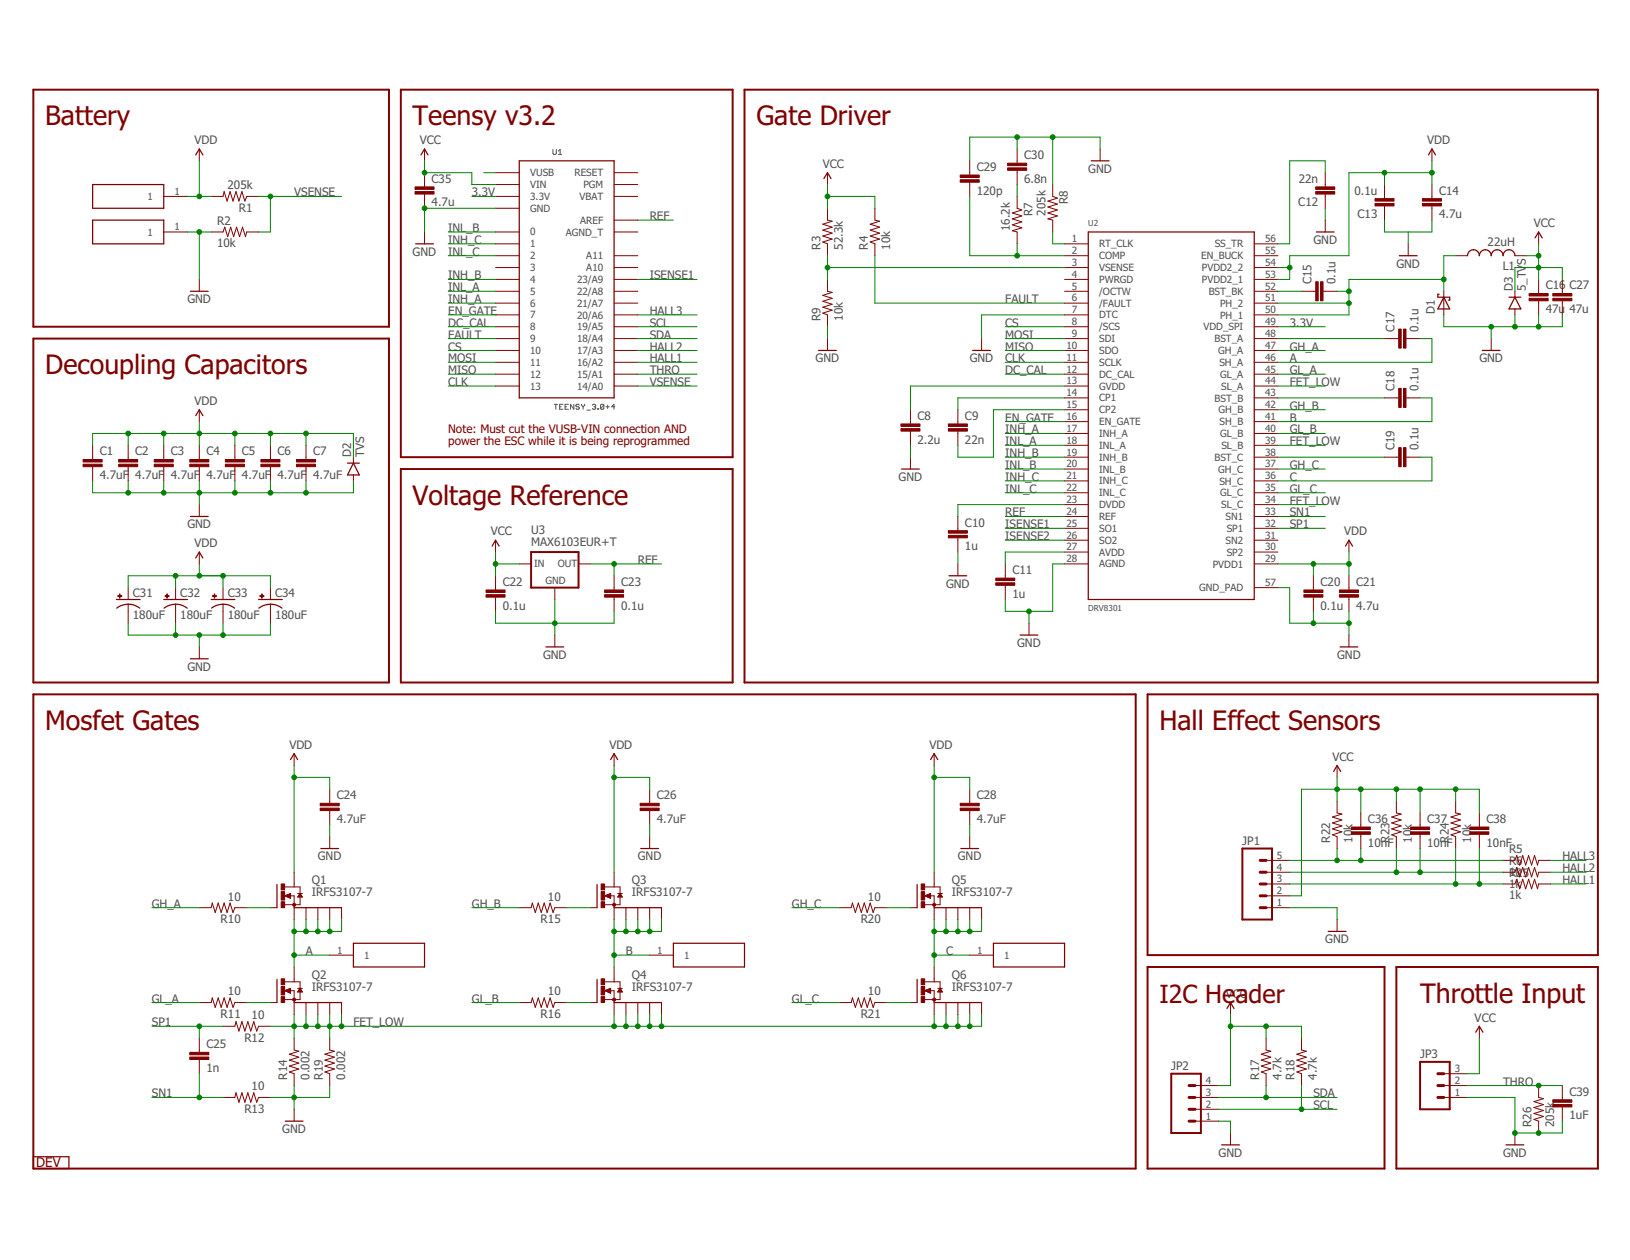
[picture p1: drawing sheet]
<svg xmlns="http://www.w3.org/2000/svg" width="279mm" height="216mm" viewBox="0 0 279 216" stroke-linecap="round" stroke-linejoin="round" font-family="sans-serif">
<g fill="none" stroke="#505050" stroke-width=".17">
<path d="M94.8 25.6v.7l.1 .2h.3l.2-.2v-.7M95.7 26.5h.6M95.7 25.9l.3-.3v.9M95 69.3h.6M95.3 69.3v.8M95.9 69.7h.3M96.5 69.3h-.6v.8h.6M96.9 69.7h.2M97.4 69.3h-.5v.8h.5M98.4 69.3v.8l-.6-.8v.8M99.3 69.4l-.1-.1h-.3l-.2 .1 .2 .3h.3l.1 .1-.1 .3-.5-.1M99.7 69.3l.2 .4"/>
<path d="M99.9 69.7v.4M100.2 69.3l-.3 .4M100.6 70.3h.6M101.5 69.4l.2-.1h.3l.1 .1-.1 .3M101.8 69.7h.2M102 69.7l.1 .1-.1 .3-.5-.1M102.5 70h.1v.1h-.1zM103.5 69.4l-.1-.1h-.3l-.2 .1v.6M103.5 69.4v.6l-.1 .1-.5-.1M103.5 69.4l-.6 .6M103.9 69.7h.5M104.2 69.4v.6"/>
<path d="M105.4 69.7h-.6l.4-.4v.8"/>
</g>
<g fill="none" stroke="#800000" stroke-width=".34">
<path d="M5.7 15.4h61v40.6h-61zM68.7 15.4h56.9v62.9h-56.9zM127.6 15.4h146.3v101.5h-146.3zM5.7 58h61v58.9h-61zM68.7 80.4h56.9v36.5h-56.9zM91 94.6h8.2v6.1h-8.2zM5.7 119h189v81.2h-189zM196.7 119h77.2v44.7h-77.2zM213 145.4h5v12.2h-5zM196.7 165.7h40.6v34.5h-40.6zM239.4 165.7h34.5v34.5h-34.5zM200.8 184h5v10.1h-5z"/>
<path d="M243.4 181.9h5.1v8.2h-5.1z"/>
</g>
<g fill="none" stroke="#800000" stroke-width=".21">
<path d="M15.9 31.6h12.2v4.1h-12.2zM15.9 37.7h12.2v4.1h-12.2zM33.5 26.5l.7-1 .6 1M72.2 26.5l.6-1 .6 1M89 27.6h16.3v40.6h-16.3zM141.2 30.6l.6-1 .7 1M186.5 39.8h28.5v62.9h-28.5zM187 27.6h3.1M225.6 39.8h3.1M244.9 26.5l.5-1 .7 1M32.6 49.9h3.1M71.2 41.8h3.1"/>
<path d="M239.9 43.8h3M246.7 50.4h-.2v.5h2v.5h-.2M247.5 50.9l1 2h-2zM251.5 43.8a1.02 1.02 0 0 1 1.1-1 1.02 1.02 0 0 1 1 1 1.02 1.02 0 0 1 1-1 1.02 1.02 0 0 1 1 1 1.02 1.02 0 0 1 1-1 1.02 1.02 0 0 1 1 1 1.02 1.02 0 0 1 1.1-1 1.02 1.02 0 0 1 1 1M258.7 50.9h2M259.7 50.9l1 2h-2zM263.1 40.8l.6-1 .7 1M33.5 71.2l.7-1 .6 1M59.6 79.4h2M60.6 79.4l1 2h-2zM140.3 60h3.1M166.7 60h3.1"/>
<path d="M254.1 60h3M32.6 88.5h3.1M33.5 95.6l.7-1 .6 1M84.3 93.6l.6-1 .7 1M154.5 80.4h3.1M162.7 98.7h3M230.6 93.6l.6-1 .6 1M19.9 102.7h4.1M20 104.2a3.2 3.2 0 0 1 4 0M28.1 102.7h4M28.1 104.2a3.2 3.2 0 0 1 4 0M32.6 112.9h3.1"/>
<path d="M36.2 102.7h4.1M36.3 104.2a3.2 3.2 0 0 1 3.9 0M44.3 102.7h4.1M44.4 104.2a3.3 3.3 0 0 1 3.9 0M93.6 110.8h3M174.9 108.8h3M229.7 110.8h3M49.8 130.2l.6-1.1 .6 1.1M104.7 130.2l.6-1.1 .6 1.1M159.5 130.2l.6-1.1 .6 1.1M228.6 132.2l.6-1 .6 1M47.5 151.6v3.9"/>
<path d="M50.4 155.5h8.1M55 145.4h3M102.3 151.6v3.9M105.3 155.5h8.1M109.8 145.4h3.1M157.2 151.6v3.9M160.1 155.5h8.2M164.7 145.4h3M227.7 159.6h3M47.5 167.8v4M50.4 171.8h8.1M60.6 161.6h12.2v4.1h-12.2z"/>
<path d="M102.3 167.8v4M105.3 171.8h8.1M115.4 161.6h12.2v4.1h-12.2zM157.2 167.8v4M160.1 171.8h8.2M170.3 161.6h12.2v4.1h-12.2zM210.3 172.8l.6-1 .6 1M253 176.9l.6-1 .6 1M5.7 198.2h6.1v2h-6.1zM48.9 192.1h3M209.4 196.2h3M258.1 196.2h3.1"/>
</g>
<g fill="none" stroke="#800000" stroke-width=".17">
<path d="M28.1 33.7h4M28.1 39.8h4M34.2 25.5v2.1M36.2 33.7h2l.2-.9 .5 1.7 .5-1.7 .5 1.7 .5-1.7 .6 1.7 .5-1.7 .5 1.7 .3-.8h2M36.2 39.8h2l.3-.9 .5 1.7 .5-1.7 .5 1.7 .6-1.7 .5 1.7 .5-1.7 .5 1.7 .2-.8h2M72.8 25.5v2.1M72.8 29.6v2.4M72.8 33.2v2.5M72.8 39.8v2M84.9 33.7h4.1M84.9 39.8h4.1M84.9 35.7h4.1"/>
<path d="M84.9 31.6h4.1M84.9 29.6h4.1M105.3 33.7h4M105.3 39.8h4M105.3 31.6h4M105.3 29.6h4M105.3 37.7h4M141.8 35.7v2l.8 .2-1.6 .5 1.6 .5-1.6 .5 1.6 .5-1.6 .5 1.6 .6-1.6 .5 .8 .3v2M141.8 29.6v2M150 35.7v2l.8 .2-1.6 .5 1.6 .5-1.6 .5 1.6 .5-1.6 .5 1.6 .6-1.6 .5 .8 .3v2M166.2 27.6v2.4M166.2 31.2v2.5"/>
<path d="M174.3 33.7v2l.9 .3-1.7 .5 1.7 .5-1.7 .5 1.7 .5-1.7 .5 1.7 .5-1.7 .5 .8 .3v2M174.3 25.5v2.5M174.3 29.2v2.4M180.4 31.6v2.1l.9 .3-1.7 .5 1.7 .5-1.7 .5 1.7 .5-1.7 .5 1.7 .5-1.7 .5 .8 .2v2.1M188.6 25.5v2.1M227.2 29.6v2.4M227.2 33.2v2.5M227.2 37.7v2.1M237.3 31.6v2.5M237.3 35.3v2.4M245.4 25.5v2.1M245.4 31.6v2.5"/>
<path d="M245.4 35.3v2.4M263.7 39.8v2M34.2 47.9v2M84.9 49.9h4.1M84.9 51.9h4.1M84.9 54h4.1M84.9 58h4.1M84.9 56h4.1M84.9 47.9h4.1M84.9 45.8h4.1M84.9 43.8h4.1M84.9 41.8h4.1"/>
<path d="M105.3 49.9h4M105.3 51.9h4M105.3 54h4M105.3 58h4M105.3 56h4M105.3 47.9h4M105.3 45.8h4M105.3 43.8h4M141.8 47.9v2l.8 .2-1.6 .5 1.6 .5-1.6 .5 1.6 .5-1.6 .5 1.6 .5-1.6 .6 .8 .3v2M141.8 58v2M168.3 58v2M182.5 49.9h4"/>
<path d="M182.5 51.9h4M182.5 54h4M182.5 58h4M182.5 56h4M182.5 47.9h4M182.5 45.8h4M182.5 43.8h4M182.5 41.8h4M215 49.9h4.1M215 51.9h4.1M215 54h4.1M215 58h4.1"/>
<path d="M215 56h4.1M215 47.9h4.1M215 45.8h4.1M215 43.8h4.1M215 41.8h4.1M223.1 49.9h2.5M226.8 49.9h2.4M237.3 58h2.5M241 58h2.4M241.4 41.8v2M247.5 49.9v4.1M249.5 43.8h2"/>
<path d="M255.6 58v2M259.7 43.8h2M259.7 49.9v1M259.7 52.9v1.1M263.7 47.9v2.4M263.7 51.5v2.5M267.8 47.9v2.4M267.8 51.5v2.5M15.9 76.3v2.4M15.9 80v2.4M22 76.3v2.4M22 80v2.4"/>
<path d="M28.1 76.3v2.4M28.1 80v2.4M34.2 70.2v2M34.2 76.3v2.4M34.2 80v2.4M40.3 76.3v2.4M40.3 80v2.4M46.4 76.3v2.4M46.4 80v2.4M52.5 76.3v2.4M52.5 80v2.4M60.6 78.3v1.1"/>
<path d="M84.9 62.1h4.1M84.9 60h4.1M84.9 64.1h4.1M84.9 66.1h4.1M105.3 62.1h4M105.3 60h4M105.3 64.1h4M105.3 66.1h4M156.1 70.2v2.4M156.1 73.9v2.4M156.1 78.3v2.1M164.2 70.2v2.4"/>
<path d="M164.2 73.9v2.4M182.5 72.2h4M182.5 62.1h4M182.5 60h4M182.5 74.3h4M182.5 76.3h4M182.5 78.3h4M182.5 64.1h4M182.5 70.2h4M182.5 68.2h4M182.5 66.1h4M215 72.2h4.1"/>
<path d="M215 62.1h4.1M215 60h4.1M215 74.3h4.1M215 76.3h4.1M215 78.3h4.1M215 64.1h4.1M215 70.2h4.1M215 68.2h4.1M215 66.1h4.1M237.3 78.3h2.5M237.3 68.2h2.5M241 78.3h2.4"/>
<path d="M241 68.2h2.4M34.2 86.5v2M34.2 94.6v2M60.6 81.4v1M84.9 92.6v2M84.9 98.7v2.4M89 96.6h2M99.2 96.6h2M105.3 98.7v2.4M164.2 88.5v2.4M164.2 92.2v2.4M164.2 96.6v2.1"/>
<path d="M172.3 96.6v2.5M182.5 80.4h4M182.5 82.4h4M182.5 84.4h4M182.5 90.5h4M182.5 92.6h4M182.5 96.6h4M182.5 86.5h4M182.5 94.6h4M182.5 88.5h4M215 80.4h4.1M215 82.4h4.1"/>
<path d="M215 84.4h4.1M215 90.5h4.1M215 92.6h4.1M215 96.6h4.1M215 86.5h4.1M215 94.6h4.1M215 88.5h4.1M225.1 98.7v2.4M231.2 92.6v2M231.2 98.7v2.4M22 100.7v2M22 103.5v3.3"/>
<path d="M30.1 100.7v2M30.1 103.5v3.3M34.2 110.8v2.1M38.2 100.7v2M38.2 103.5v3.3M46.4 100.7v2M46.4 103.5v3.3M84.9 102.3v2.5M95.1 100.7v2M95.1 108.8v2M105.3 102.3v2.5M172.3 100.3v2.4"/>
<path d="M176.4 106.8v2M215 100.7h4.1M225.1 102.3v2.5M231.2 102.3v2.5M231.2 108.8v2M50.4 129.1v2.1M56.5 135.2v2.5M56.5 138.9v2.4M105.3 129.1v2.1M111.4 135.2v2.5M111.4 138.9v2.4M160.1 129.1v2.1"/>
<path d="M166.2 135.2v2.5M166.2 138.9v2.4M229.2 131.2v2M229.2 137.3v2l.8 .2-1.6 .5 1.6 .5-1.6 .5 1.6 .5-1.6 .5 1.6 .5-1.6 .5 .8 .4v2M233.3 139.3v2.4M239.4 137.3v2l.8 .2-1.7 .5 1.7 .5-1.7 .5 1.7 .5-1.7 .5 1.7 .5-1.7 .5 .9 .4v2M243.4 139.3v2.4M249.5 137.3v2l.8 .2-1.6 .5 1.6 .5-1.6 .5 1.6 .5-1.6 .5 1.6 .5-1.6 .5 .8 .4v2M253.6 139.3v2.4M34.2 155.5h2l.2-.8 .5 1.7 .5-1.7 .5 1.7 .5-1.7 .5 1.7 .5-1.7 .5 1.7 .4-.9h2M46.4 155.5h1.1M48.8 153.5l1-.4v.8z"/>
<path d="M48.8 152h2.6v1.1M48.9 153.5h.9M49.1 153.6h.7M49.2 153.4h.6M49.3 153.7h.5M49.4 153.3h.4M49.5 153.8h.3M49.6 153.2h.2M49.7 153.5h.7v4.1M49.8 153.9h.1M50.4 149.5v2.5M51 153.1h.8"/>
<path d="M51.1 153.6h.7M51.1 153.5h.6M51.2 153.5h.5M51.3 153.4h.3M51.3 153.3h.2M51.4 153.2h.1M51.4 153.6v1.4h-2.6M51.4 153.1l.4 .6h-.8zM52.5 155.5v2.1M54.5 155.5v2.1M56.5 143.4v2M56.5 155.5v2.1"/>
<path d="M58.5 155.5v2.1M89 155.5h2l.2-.8 .6 1.7 .5-1.7 .5 1.7 .5-1.7 .5 1.7 .5-1.7 .5 1.7 .3-.9h2M101.2 155.5h1.1M103.7 152h2.6v1.1M103.7 153.5l1-.4v.8zM103.7 153.5h1M103.8 153.5h.9M103.9 153.6h.8M104 153.4h.7M104.2 153.7h.5M104.2 153.3h.5M104.4 153.8h.3"/>
<path d="M104.5 153.2h.2M104.6 153.5h.7v4.1M104.6 153.9h.1M105.3 149.5v2.5M105.9 153.1h.8M105.9 153.6h.7M106 153.5h.6M106 153.5h.5M106.1 153.4h.3M106.2 153.3h.2M106.2 153.2h.1M106.3 153.6v1.4h-2.6"/>
<path d="M106.3 153.1l.4 .6h-.8zM107.3 155.5v2.1M109.3 155.5v2.1M111.4 143.4v2M111.4 155.5v2.1M113.4 155.5v2.1M143.9 155.5h2l.2-.8 .5 1.7 .5-1.7 .5 1.7 .5-1.7 .6 1.7 .5-1.7 .5 1.7 .3-.9h2M156.1 155.5h1.1M158.5 153.5l1-.4v.8zM158.5 152h2.6v1.1M158.6 153.5h.9M158.8 153.6h.7"/>
<path d="M158.9 153.4h.6M159 153.7h.5M159.1 153.3h.4M159.3 153.8h.2M159.3 153.2h.2M159.4 153.5h.7v4.1M159.5 153.9h.1M160.1 149.5v2.5M160.7 153.1h.8M160.8 153.6h.7M160.8 153.5h.6M160.9 153.5h.5"/>
<path d="M161 153.4h.3M161 153.3h.2M161.1 153.2h.1M161.1 153.6v1.4h-2.6M161.1 153.1l.4 .6h-.8zM162.2 155.5v2.1M164.2 155.5v2.1M166.2 143.4v2M166.2 155.5v2.1M168.3 155.5v2.1M217 155.5h4.1M217 153.5h4.1"/>
<path d="M217 151.5h4.1M217 149.5h4.1M217 147.4h4.1M229.2 157.6v2M233.3 142.9v2.5M243.4 142.9v2.5M253.6 142.9v2.5M257.6 151.5h2.1l.3-.8 .5 1.6 .5-1.6 .5 1.6 .5-1.6 .5 1.6 .5-1.6 .5 1.6 .2-.8h2.1M257.6 149.5h2.1l.3-.9 .5 1.7 .5-1.7 .5 1.7 .5-1.7 .5 1.7 .5-1.7 .5 1.7 .2-.8h2.1M257.6 147.4h2.1l.3-.8 .5 1.6 .5-1.6 .5 1.6 .5-1.6 .5 1.6 .5-1.6 .5 1.6 .2-.8h2.1M34.2 171.8h2l.2-.8 .5 1.6 .5-1.6 .5 1.6 .5-1.6 .5 1.6 .5-1.6 .5 1.6 .4-.8h2M34.2 177.9v2.4"/>
<path d="M38.2 175.9h2.1l.1-.9 .6 1.7 .5-1.7 .5 1.7 .5-1.7 .5 1.7 .5-1.7 .5 1.7 .3-.8h2.1M46.4 171.8h1.1M48.8 169.8l1-.4v.8zM48.8 169.8h1M48.8 168.2h2.6v1.2M49 169.7h.8M49 169.9h.8M49.2 169.6h.6M49.3 169.9h.5M49.4 169.5h.4M49.5 170h.3M49.7 169.4h.1"/>
<path d="M49.7 169.8h.7v4M49.7 170.1h.1M50.4 165.7v2.5M50.4 177.9v2l.8 .2-1.6 .5 1.6 .5-1.6 .6 1.6 .5-1.6 .5 1.6 .5-1.6 .5 .8 .3v2M51 169.4h.8M51.1 169.9h.7M51.2 169.8h.5M51.2 169.7h.4M51.3 169.6h.3M51.3 169.5h.2M51.4 169.4h.1M51.4 169.9v1.4h-2.6"/>
<path d="M51.4 169.4l.4 .6h-.8zM52.5 171.8v2M54.5 171.8v2M56.5 171.8v2M56.5 177.9v2l.8 .2-1.6 .5 1.6 .5-1.6 .6 1.6 .5-1.6 .5 1.6 .5-1.6 .5 .8 .3v2M56.5 163.7h4.1M58.5 171.8v2M89 171.8h2l.2-.8 .6 1.6 .5-1.6 .5 1.6 .5-1.6 .5 1.6 .5-1.6 .5 1.6 .3-.8h2M101.2 171.8h1.1M103.7 168.2h2.6v1.2M103.7 169.8h1M103.7 169.8l1-.4v.8z"/>
<path d="M103.9 169.7h.8M103.9 169.9h.8M104.1 169.6h.6M104.1 169.9h.6M104.3 169.5h.4M104.3 170h.4M104.5 169.4h.2M104.6 169.8h.7v4M104.6 170.1h.1M105.3 165.7v2.5M105.9 169.4h.8M106 169.9h.6"/>
<path d="M106 169.8h.6M106.1 169.7h.4M106.1 169.6h.3M106.2 169.5h.2M106.3 169.4h.1M106.3 169.9v1.4h-2.6M106.3 169.4l.4 .6h-.8zM107.3 171.8v2M109.3 171.8v2M111.4 163.7h4M111.4 171.8v2M113.4 171.8v2"/>
<path d="M143.9 171.8h2l.2-.8 .5 1.6 .5-1.6 .5 1.6 .5-1.6 .6 1.6 .5-1.6 .5 1.6 .3-.8h2M156.1 171.8h1.1M158.5 169.8l1-.4v.8zM158.5 168.2h2.6v1.2M158.5 169.8h1M158.7 169.7h.8M158.7 169.9h.8M158.9 169.6h.6M159 169.9h.5M159.2 169.5h.3M159.2 170h.3M159.4 169.4h.1"/>
<path d="M159.4 169.8h.7v4M159.4 170.1h.1M160.1 165.7v2.5M160.7 169.4h.8M160.8 169.9h.7M160.9 169.8h.5M160.9 169.7h.5M161 169.6h.3M161 169.5h.2M161.1 169.4h.1M161.1 169.9v1.4h-2.6M161.1 169.4l.4 .5h-.8z"/>
<path d="M162.2 171.8v2M164.2 171.8v2M166.2 163.7h4.1M166.2 171.8v2M168.3 171.8v2M210.9 171.8v2M217 177.9v2l.8 .2-1.6 .5 1.6 .5-1.6 .6 1.6 .5-1.6 .5 1.6 .5-1.6 .5 .8 .3v2M223.1 177.9v2l.8 .2-1.6 .5 1.6 .5-1.6 .6 1.6 .5-1.6 .5 1.6 .5-1.6 .5 .8 .3v2M253.6 175.9v2M34.2 181.5v2.5M38.2 188h2.1l.1-.8 .6 1.7 .5-1.7 .5 1.7 .5-1.7 .5 1.7 .5-1.7 .5 1.7 .3-.9h2.1M50.4 190.1v2"/>
<path d="M204.8 188h4.1M204.8 186h4.1M204.8 192.1h4.1M204.8 190.1h4.1M210.9 194.1v2.1M247.5 188h4M247.5 186h4M247.5 184h4M259.7 194.1v2.1M263.7 186v2l.9 .3-1.7 .5 1.7 .5-1.7 .5 1.7 .5-1.7 .5 1.7 .5-1.7 .5 .8 .3v2M267.8 186v2.4M267.8 189.7v2.4"/>
</g>
<g fill="#800000" stroke="#800000" stroke-width=".17">
<path d="M105.1 154.9h.4v.3h-.4z" fill-rule="evenodd"/>
<path d="M105.1 171.1h.4v.4h-.4z" fill-rule="evenodd"/>
<circle cx="50.4" cy="155" r=".27"/>
<circle cx="50.4" cy="171.3" r=".27"/>
<circle cx="160.1" cy="155" r=".27"/>
<circle cx="160.1" cy="171.3" r=".27"/>
</g>
<g fill="#800000" stroke="#800000" stroke-width=".17">
<path d="M48.2 154.5h.6v1h-.6z"/>
<path d="M48.2 151.5h.6v1h-.6z"/>
<path d="M48.2 152.8h.6v1.4h-.6z"/>
<path d="M48.2 170.8h.6v1h-.6z"/>
<path d="M48.2 167.7h.6v1h-.6z"/>
<path d="M48.2 169h.6v1.5h-.6z"/>
<path d="M223.5 101.9h3.3v.4h-3.3z"/>
<path d="M223.5 101.1h3.3v.4h-3.3z"/>
<path d="M240.6 76.7h.4v3.3h-.4z"/>
<path d="M239.8 76.7h.4v3.3h-.4z"/>
<path d="M240.6 66.5h.4v3.3h-.4z"/>
<path d="M239.8 66.5h.4v3.3h-.4z"/>
<path d="M240.6 56.4h.4v3.2h-.4z"/>
<path d="M239.8 56.4h.4v3.2h-.4z"/>
<path d="M235.7 34h3.3v.5h-3.3z"/>
<path d="M235.7 34.9h3.3v.4h-3.3z"/>
<path d="M225.5 32h3.3v.4h-3.3z"/>
<path d="M225.5 32.8h3.3v.5h-3.3z"/>
<path d="M226.4 48.3h.4v3.2h-.4z"/>
<path d="M225.5 48.3h.5v3.2h-.5z"/>
<path d="M170.7 99.9h3.2v.4h-3.2z"/>
<path d="M170.7 99.1h3.2v.4h-3.2z"/>
<path d="M162.6 73.4h3.2v.5h-3.2z"/>
<path d="M162.6 72.6h3.2v.5h-3.2z"/>
<path d="M154.4 73.4h3.3v.5h-3.3z"/>
<path d="M154.4 72.6h3.3v.5h-3.3z"/>
<path d="M164.6 30.8h3.3v.4h-3.3z"/>
<path d="M164.6 30h3.3v.4h-3.3z"/>
<path d="M172.7 28.8h3.3v.4h-3.3z"/>
<path d="M172.7 28h3.3v.4h-3.3z"/>
<path d="M162.6 91.7h3.2v.5h-3.2z"/>
<path d="M162.6 90.9h3.2v.5h-3.2z"/>
<path d="M32.5 181.1h3.3v.4h-3.3z"/>
<path d="M32.5 180.3h3.3v.4h-3.3z"/>
<path d="M103 154.5h.6v1h-.6z"/>
<path d="M103 151.5h.6v1h-.6z"/>
<path d="M103 152.8h.6v1.4h-.6z"/>
<path d="M103 170.8h.6v1h-.6z"/>
<path d="M103 167.7h.6v1h-.6z"/>
<path d="M103 169h.6v1.5h-.6z"/>
<path d="M157.9 154.5h.6v1h-.6z"/>
<path d="M157.9 151.5h.6v1h-.6z"/>
<path d="M157.9 152.8h.6v1.4h-.6z"/>
<path d="M157.9 170.8h.6v1h-.6z"/>
<path d="M157.9 167.7h.6v1h-.6z"/>
<path d="M157.9 169h.6v1.5h-.6z"/>
<path d="M103.6 101.9h3.3v.4h-3.3z"/>
<path d="M103.6 101.1h3.3v.4h-3.3z"/>
<path d="M83.3 101.9h3.3v.4h-3.3z"/>
<path d="M83.3 101.1h3.3v.4h-3.3z"/>
<path d="M262.1 51.1h3.3v.4h-3.3z"/>
<path d="M262.1 50.3h3.3v.4h-3.3z"/>
<path d="M14.2 79.5h3.3v.5h-3.3z"/>
<path d="M14.2 78.7h3.3v.5h-3.3z"/>
<path d="M20.3 79.5h3.3v.5h-3.3z"/>
<path d="M20.3 78.7h3.3v.5h-3.3z"/>
<path d="M26.4 79.5h3.3v.5h-3.3z"/>
<path d="M26.4 78.7h3.3v.5h-3.3z"/>
<path d="M32.5 79.5h3.3v.5h-3.3z"/>
<path d="M32.5 78.7h3.3v.5h-3.3z"/>
<path d="M38.6 79.5h3.3v.5h-3.3z"/>
<path d="M38.6 78.7h3.3v.5h-3.3z"/>
<path d="M44.7 79.5h3.3v.5h-3.3z"/>
<path d="M44.7 78.7h3.3v.5h-3.3z"/>
<path d="M50.8 79.5h3.3v.5h-3.3z"/>
<path d="M50.8 78.7h3.3v.5h-3.3z"/>
<path d="M28.3 102.1l.7 .1z"/>
<path d="M28.6 101.8l.1 .7z"/>
<path d="M36.4 102.1l.7 .1z"/>
<path d="M36.7 101.8l.1 .7z"/>
<path d="M44.5 102.1l.8 .1z"/>
<path d="M44.9 101.8v.7z"/>
<path d="M20.2 102.1l.7 .1z"/>
<path d="M20.5 101.8l.1 .7z"/>
<path d="M71.1 32.8h3.3v.5h-3.3z"/>
<path d="M71.1 32h3.3v.4h-3.3z"/>
<path d="M54.9 138.5h3.2v.4h-3.2z"/>
<path d="M54.9 137.6h3.2v.5h-3.2z"/>
<path d="M109.7 138.5h3.3v.4h-3.3z"/>
<path d="M109.7 137.6h3.3v.5h-3.3z"/>
<path d="M164.6 138.5h3.3v.4h-3.3z"/>
<path d="M164.6 137.6h3.3v.5h-3.3z"/>
<path d="M243.8 34.9h3.3v.4h-3.3z"/>
<path d="M243.8 34h3.3v.5h-3.3z"/>
<path d="M229.6 101.9h3.3v.4h-3.3z"/>
<path d="M229.6 101.1h3.3v.4h-3.3z"/>
<path d="M231.6 142.5h3.3v.5h-3.3z"/>
<path d="M231.6 141.7h3.3v.4h-3.3z"/>
<path d="M241.8 142.5h3.2v.5h-3.2z"/>
<path d="M241.8 141.7h3.2v.4h-3.2z"/>
<path d="M251.9 142.5h3.3v.5h-3.3z"/>
<path d="M251.9 141.7h3.3v.4h-3.3z"/>
<path d="M266.2 189.3h3.2v.4h-3.2z"/>
<path d="M266.2 188.4h3.2v.5h-3.2z"/>
<path d="M266.2 51.1h3.2v.4h-3.2z"/>
<path d="M266.2 50.3h3.2v.4h-3.2z"/>
</g>
<path d="M216 151.5h1M216 153.5h1M216 155.5h1M216 147.4h1M216 149.5h1M203.8 186h1M203.8 188h1M203.8 190.1h1M203.8 192.1h1M246.5 184h1M246.5 186h1M246.5 188h1" fill="none" stroke="#800000" stroke-width=".51"/>
<g fill="none" stroke="#008000" stroke-width=".17">
<path d="M32.1 39.8h4.1M32.1 33.7h4.1M34.2 27.6v6.1M34.2 39.8v8.1M44.3 33.7h14.2M46.4 33.7v6.1h-2.1M72.8 27.6v2h8.1v2h4M76.8 39.8h8.1M80.9 33.7h4M82.9 29.6h2M84.9 35.7h-12.1v4.1M109.3 37.7h6.1"/>
<path d="M141.8 31.6v4.1M141.8 33.7h8.2v2M166.2 33.7v10.1h16.3M174.3 23.5v2M174.3 31.6v2.1M180.4 23.5v8.1M180.4 39.8v2h2.1M188.6 25.5v-2h-22.4v4.1M227.2 29.6v-2h-6.1v14.2h-2M227.2 35.7v2M237.3 37.7v2.1h8.1v-2.1M237.3 29.6v2"/>
<path d="M241.4 39.8v2M245.4 27.6v4M245.4 29.6h-14.2v14.2h-10.1v4.1h-2M76.8 58h8.1M76.8 56h8.1M76.8 54h8.1M76.8 51.9h8.1M76.8 47.9h8.1M76.8 41.8h8.1M76.8 43.8h8.1M76.8 49.9h8.1M109.3 58h10.2"/>
<path d="M109.3 56h10.2M109.3 54h10.2M109.3 47.9h10.2M141.8 43.8v4.1M141.8 56v2M141.8 45.8h40.7M150 43.8v8.1h32.5M172.3 58h10.2M172.3 56h10.2M174.3 41.8v2M182.5 54h-14.2v4M219.1 58h18.2"/>
<path d="M219.1 56h8.1M219.1 51.9h12.1M219.1 45.8h2M219.1 49.9h4M229.2 49.9h2M243.4 58h2v4.1h-26.3M247.5 47.9h-16.3v6.1h-12.1M247.5 54v2h20.3v-2M249.5 43.8h-2v6.1M255.6 56v2M259.7 54v2M261.7 43.8h2"/>
<path d="M263.7 41.8v6.1M263.7 54v2M267.8 47.9v-2.1h-8.1v4.1M15.9 76.3v-2h44.7v4M22 74.3v2M28.1 74.3v2M34.2 72.2v4.1M40.3 74.3v2M46.4 74.3v2M52.5 74.3v2M76.8 60h8.1M76.8 64.1h8.1"/>
<path d="M76.8 62.1h8.1M76.8 66.1h8.1M109.3 60h10.2M109.3 64.1h10.2M109.3 62.1h10.2M109.3 66.1h10.2M156.1 76.3v2M172.3 60h10.2M172.3 64.1h10.2M172.3 74.3h10.2M172.3 62.1h10.2M172.3 72.2h10.2"/>
<path d="M172.3 78.3h10.2M172.3 76.3h10.2M182.5 70.2h-12.2v8.1h-6.1v-2M182.5 68.2h-18.3v2M182.5 66.1h-26.4v4.1M219.1 60h8.1M219.1 64.1h8.1M219.1 70.2h8.1M219.1 74.3h8.1M219.1 68.2h18.2M219.1 78.3h18.2M219.1 66.1h8.1"/>
<path d="M219.1 76.3h8.1M243.4 68.2h2v4h-26.3M243.4 78.3h2v4.1h-26.3M15.9 82.4v2h44.7v-2M22 82.4v2M28.1 82.4v2M30.1 98.7v2M34.2 82.4v4.1M34.2 96.6v2.1M38.2 98.7v2M40.3 82.4v2M46.4 82.4v2"/>
<path d="M52.5 82.4v2M84.9 96.6h4.1M84.9 94.6v4.1M101.2 96.6h12.2M105.3 96.6v2.1M164.2 94.6v2M172.3 80.4h10.2M172.3 84.4h10.2M172.3 82.4h10.2M172.3 90.5h10.2M172.3 88.5h10.2M172.3 92.6h10.2"/>
<path d="M182.5 86.5h-18.3v2M182.5 96.6h-2.1v8.2h-8.1v-2.1M182.5 94.6h-10.2v2M219.1 80.4h8.1M219.1 84.4h8.1M219.1 86.5h8.1M219.1 96.6h12.1M219.1 90.5h8.1M219.1 88.5h8.1M225.1 96.6v2.1M231.2 94.6v4.1M22 100.7v-2h24.4v2"/>
<path d="M22 106.8v2h24.4v-2M30.1 106.8v2M34.2 108.8v2M38.2 106.8v2M84.9 104.8v2h20.4v-2M95.1 102.7v6.1M176.4 104.8v2M219.1 100.7h2v6.1h10.1M225.1 104.8v2M231.2 104.8v4M50.4 131.2v18.3M50.4 133.2h6.1v2"/>
<path d="M105.3 131.2v18.3M105.3 133.2h6.1v2M160.1 131.2v18.3M160.1 133.2h6.1v2M229.2 133.2v4.1M233.3 135.2v4.1M239.4 135.2v2.1M243.4 135.2v4.1M249.5 135.2v2.1M253.6 139.3v-4.1h-30.5v18.3h-2M26 155.5h8.2M42.3 155.5h4.1"/>
<path d="M50.4 157.6v8.1M52.5 157.6v2M54.5 157.6v2M56.5 141.3v2.1M56.5 157.6v2M58.5 157.6v2h-8.1M80.9 155.5h8.1M97.1 155.5h4.1M105.3 157.6v8.1M107.3 157.6v2M109.3 157.6v2M111.4 141.3v2.1"/>
<path d="M111.4 157.6v2M113.4 157.6v2h-8.1M135.7 155.5h8.2M152 155.5h4.1M160.1 157.6v8.1M162.2 157.6v2M164.2 157.6v2M166.2 141.3v2.1M166.2 157.6v2M168.3 157.6v2h-8.2M221.1 155.5h8.1v2.1M221.1 149.5h36.5"/>
<path d="M221.1 147.4h36.5M221.1 151.5h36.5M229.2 145.4v2M233.3 145.4v2M239.4 145.4v4.1M243.4 145.4v4.1M249.5 145.4v6.1M253.6 145.4v6.1M265.8 149.5h6.1M265.8 147.4h6.1M265.8 151.5h6.1M26 171.8h8.2"/>
<path d="M26 175.9h12.2M34.2 175.9v2M42.3 171.8h4.1M50.4 173.8v4.1M50.4 163.7h6.1M52.5 173.8v2.1M54.5 173.8v2.1M56.5 173.8v4.1M58.5 173.8v2.1M80.9 171.8h8.1M97.1 171.8h4.1M105.3 163.7h6.1"/>
<path d="M105.3 173.8v2.1M107.3 173.8v2.1M109.3 173.8v2.1M111.4 173.8v2.1M113.4 173.8v2.1M135.7 171.8h8.2M152 171.8h4.1M160.1 163.7h6.1M160.1 173.8v2.1M162.2 173.8v2.1M164.2 173.8v2.1M166.2 173.8v2.1"/>
<path d="M168.3 173.8v2.1h-121.9M210.9 175.9h12.2v2M210.9 173.8v12.2h-2M217 175.9v2M253.6 177.9v6.1h-2.1M26 188h12.2M34.2 184v4M50.4 186v4.1M56.5 186v2h-10.1M208.9 188h20.3M208.9 192.1h2v2M208.9 190.1h20.3"/>
<path d="M217 186v2M223.1 186v4.1M251.5 188h8.2v6.1h8.1v-2M251.5 186h16.3"/>
</g>
<g fill="#008000" stroke="#008000" stroke-width=".17">
<circle cx="50.4" cy="163.7" r=".4"/>
<circle cx="50.4" cy="159.6" r=".4"/>
<circle cx="52.5" cy="159.6" r=".4"/>
<circle cx="54.5" cy="159.6" r=".4"/>
<circle cx="56.5" cy="159.6" r=".4"/>
<circle cx="105.3" cy="163.7" r=".4"/>
<circle cx="105.3" cy="159.6" r=".4"/>
<circle cx="107.3" cy="159.6" r=".4"/>
<circle cx="109.3" cy="159.6" r=".4"/>
<circle cx="111.4" cy="159.6" r=".4"/>
<circle cx="160.1" cy="163.7" r=".4"/>
<circle cx="160.1" cy="159.6" r=".4"/>
<circle cx="162.2" cy="159.6" r=".4"/>
<circle cx="164.2" cy="159.6" r=".4"/>
<circle cx="166.2" cy="159.6" r=".4"/>
<circle cx="52.5" cy="175.9" r=".4"/>
<circle cx="54.5" cy="175.9" r=".4"/>
<circle cx="56.5" cy="175.9" r=".4"/>
<circle cx="58.5" cy="175.9" r=".4"/>
<circle cx="50.4" cy="175.9" r=".4"/>
<circle cx="107.3" cy="175.9" r=".4"/>
<circle cx="109.3" cy="175.9" r=".4"/>
<circle cx="111.4" cy="175.9" r=".4"/>
<circle cx="113.4" cy="175.9" r=".4"/>
<circle cx="105.3" cy="175.9" r=".4"/>
<circle cx="162.2" cy="175.9" r=".4"/>
<circle cx="164.2" cy="175.9" r=".4"/>
<circle cx="166.2" cy="175.9" r=".4"/>
<circle cx="160.1" cy="175.9" r=".4"/>
<circle cx="34.2" cy="39.8" r=".4"/>
<circle cx="225.1" cy="106.8" r=".4"/>
<circle cx="231.2" cy="106.8" r=".4"/>
<circle cx="255.6" cy="56" r=".4"/>
<circle cx="263.7" cy="56" r=".4"/>
<circle cx="259.7" cy="56" r=".4"/>
<circle cx="50.4" cy="188" r=".4"/>
<circle cx="174.3" cy="23.5" r=".4"/>
<circle cx="180.4" cy="23.5" r=".4"/>
<circle cx="72.8" cy="35.7" r=".4"/>
<circle cx="259.7" cy="194.1" r=".4"/>
<circle cx="263.7" cy="194.1" r=".4"/>
<circle cx="22" cy="84.4" r=".4"/>
<circle cx="28.1" cy="84.4" r=".4"/>
<circle cx="34.2" cy="84.4" r=".4"/>
<circle cx="40.3" cy="84.4" r=".4"/>
<circle cx="46.4" cy="84.4" r=".4"/>
<circle cx="52.5" cy="84.4" r=".4"/>
<circle cx="34.2" cy="108.8" r=".4"/>
<circle cx="30.1" cy="108.8" r=".4"/>
<circle cx="38.2" cy="108.8" r=".4"/>
<circle cx="176.4" cy="104.8" r=".4"/>
<circle cx="95.1" cy="106.8" r=".4"/>
<circle cx="225.1" cy="96.6" r=".4"/>
<circle cx="231.2" cy="96.6" r=".4"/>
<circle cx="50.4" cy="133.2" r=".4"/>
<circle cx="34.2" cy="33.7" r=".4"/>
<circle cx="221.1" cy="45.8" r=".4"/>
<circle cx="237.3" cy="29.6" r=".4"/>
<circle cx="245.4" cy="29.6" r=".4"/>
<circle cx="105.3" cy="133.2" r=".4"/>
<circle cx="160.1" cy="133.2" r=".4"/>
<circle cx="22" cy="74.3" r=".4"/>
<circle cx="28.1" cy="74.3" r=".4"/>
<circle cx="34.2" cy="74.3" r=".4"/>
<circle cx="40.3" cy="74.3" r=".4"/>
<circle cx="46.4" cy="74.3" r=".4"/>
<circle cx="52.5" cy="74.3" r=".4"/>
<circle cx="38.2" cy="98.7" r=".4"/>
<circle cx="34.2" cy="98.7" r=".4"/>
<circle cx="30.1" cy="98.7" r=".4"/>
<circle cx="34.2" cy="175.9" r=".4"/>
<circle cx="34.2" cy="188" r=".4"/>
<circle cx="231.2" cy="51.9" r=".4"/>
<circle cx="247.5" cy="47.9" r=".4"/>
<circle cx="231.2" cy="49.9" r=".4"/>
<circle cx="263.7" cy="43.8" r=".4"/>
<circle cx="263.7" cy="45.8" r=".4"/>
<circle cx="141.8" cy="33.7" r=".4"/>
<circle cx="239.4" cy="135.2" r=".4"/>
<circle cx="229.2" cy="135.2" r=".4"/>
<circle cx="233.3" cy="135.2" r=".4"/>
<circle cx="243.4" cy="135.2" r=".4"/>
<circle cx="249.5" cy="135.2" r=".4"/>
<circle cx="84.9" cy="96.6" r=".4"/>
<circle cx="72.8" cy="29.6" r=".4"/>
<circle cx="210.9" cy="175.9" r=".4"/>
<circle cx="217" cy="175.9" r=".4"/>
<circle cx="141.8" cy="45.8" r=".4"/>
<circle cx="174.3" cy="43.8" r=".4"/>
<circle cx="105.3" cy="96.6" r=".4"/>
<circle cx="46.4" cy="33.7" r=".4"/>
<circle cx="263.7" cy="186" r=".4"/>
<circle cx="229.2" cy="147.4" r=".4"/>
<circle cx="233.3" cy="147.4" r=".4"/>
<circle cx="239.4" cy="149.5" r=".4"/>
<circle cx="243.4" cy="149.5" r=".4"/>
<circle cx="249.5" cy="151.5" r=".4"/>
<circle cx="253.6" cy="151.5" r=".4"/>
<circle cx="217" cy="188" r=".4"/>
<circle cx="223.1" cy="190.1" r=".4"/>
</g>
<g font-size="4.6" fill="#800000">
<text x="7.7" y="21.5">Battery</text>
<text x="70.7" y="21.5">Teensy v3.2</text>
<text x="129.6" y="21.5">Gate Driver</text>
<text x="7.7" y="64.1">Decoupling Capacitors</text>
<text x="70.7" y="86.5">Voltage Reference</text>
<text x="7.7" y="125.1">Mosfet Gates</text>
<text x="198.7" y="125.1">Hall Effect Sensors</text>
<text x="243.4" y="171.8">Throttle Input</text>
</g>
<g font-size="4.3" fill="#800000">
<text x="198.7" y="171.8">I2C He</text>
<text x="211.8" y="171.8">ader</text>
</g>
<text font-size="2.3" fill="#800000" x="6.2" y="200">DEV</text>
<g font-size="2" fill="#505050">
<text x="33.3" y="24.7">VDD</text>
<text x="71.9" y="24.7">VCC</text>
<text x="141" y="28.8">VCC</text>
<text x="167.4" y="29.3">C29</text>
<text x="175.6" y="27.2">C30</text>
<text x="186.5" y="29.6">GND</text>
<text x="244.6" y="24.7">VDD</text>
<text x="39" y="32.4">205k</text>
<text x="50.4" y="33.6">VSENSE</text>
<text x="74" y="35.4">4.7u</text>
<text x="74" y="31.3">C35</text>
<text x="80.9" y="33.6">3.3V</text>
<text x="167.4" y="33.3">120p</text>
<text x="175.6" y="31.3">6.8n</text>
<text x="183.1" y="35" transform="rotate(-90 183.1 35)">R8</text>
<text x="222.5" y="35.4">C12</text>
<text x="222.6" y="31.3">22n</text>
<text x="232.2" y="33.3">0.1u</text>
<text x="246.7" y="33.3">C14</text>
<text x="37.2" y="38.5">R2</text>
<text x="41" y="36.3">R1</text>
<text x="76.8" y="41.8">INH_C</text>
<text x="76.8" y="39.7">INL_B</text>
<text x="111.4" y="37.7">REF</text>
<text x="173.1" y="39.6" transform="rotate(-90 173.1 39.6)">16.2k</text>
<text x="177" y="37" transform="rotate(-90 177 37)">R7</text>
<text x="179.2" y="36.9" transform="rotate(-90 179.2 36.9)">205k</text>
<text x="225.1" y="41.8">GND</text>
<text x="232.7" y="37.4">C13</text>
<text x="246.7" y="37.4">4.7u</text>
<text x="262.9" y="38.9">VCC</text>
<text x="37.2" y="42.4">10k</text>
<text x="70.7" y="43.8">GND</text>
<text x="76.8" y="47.9">INH_B</text>
<text x="76.8" y="43.8">INL_C</text>
<text x="111.4" y="47.9">ISENSE1</text>
<text x="140.6" y="42.8" transform="rotate(-90 140.6 42.8)">R3</text>
<text x="144.5" y="42.8" transform="rotate(-90 144.5 42.8)">52.3k</text>
<text x="148.8" y="42.8" transform="rotate(-90 148.8 42.8)">R4</text>
<text x="152.6" y="42.8" transform="rotate(-90 152.6 42.8)">10k</text>
<text x="239.4" y="45.8">GND</text>
<text x="255" y="42.2">22uH</text>
<text x="257.6" y="46.2">L1</text>
<text x="261.5" y="45.3" transform="rotate(-90 261.5 45.3)">S</text>
<text x="32.1" y="51.9">GND</text>
<text x="76.8" y="51.9">INH_A</text>
<text x="76.8" y="49.9">INL_A</text>
<text x="76.8" y="54">EN_GATE</text>
<text x="111.4" y="54">HALL3</text>
<text x="172.3" y="51.9">FAULT</text>
<text x="224.8" y="48.7" transform="rotate(-90 224.8 48.7)">C15</text>
<text x="228.9" y="48.7" transform="rotate(-90 228.9 48.7)">0.1u</text>
<text x="246" y="53.8" transform="rotate(-90 246 53.8)">D1</text>
<text x="259.3" y="49.9" transform="rotate(-90 259.3 49.9)">D3</text>
<text x="261.5" y="49.9" transform="rotate(-90 261.5 49.9)">5_TV</text>
<text x="265" y="53.7">47u</text>
<text x="265" y="49.6">C16</text>
<text x="269" y="53.7">47u</text>
<text x="269" y="49.6">C27</text>
<text x="76.8" y="56">DC_CAL</text>
<text x="76.8" y="58">FAULT</text>
<text x="111.4" y="58">SDA</text>
<text x="111.4" y="56">SCL</text>
<text x="140.6" y="55" transform="rotate(-90 140.6 55)">R9</text>
<text x="144.5" y="55" transform="rotate(-90 144.5 55)">10k</text>
<text x="172.3" y="56">CS</text>
<text x="172.3" y="58">MOSI</text>
<text x="221.1" y="56">3.3V</text>
<text x="239.1" y="56.8" transform="rotate(-90 239.1 56.8)">C17</text>
<text x="243.1" y="56.8" transform="rotate(-90 243.1 56.8)">0.1u</text>
<text x="76.8" y="60.1">CS</text>
<text x="76.8" y="62.1">MOSI</text>
<text x="76.8" y="64.1">MISO</text>
<text x="111.4" y="60.1">HALL2</text>
<text x="111.4" y="62.1">HALL1</text>
<text x="111.4" y="64.1">THRO</text>
<text x="139.8" y="62.1">GND</text>
<text x="166.2" y="62.1">GND</text>
<text x="172.3" y="64.1">DC_CAL</text>
<text x="172.3" y="62.1">CLK</text>
<text x="172.3" y="60.1">MISO</text>
<text x="221.1" y="60.1">GH_A</text>
<text x="221.1" y="64.1">GL_A</text>
<text x="221.1" y="62.1">A</text>
<text x="253.6" y="62.1">GND</text>
<text x="33.3" y="69.4">VDD</text>
<text x="76.8" y="66.2">CLK</text>
<text x="111.4" y="66.2">VSENSE</text>
<text x="157.3" y="71.9">C8</text>
<text x="165.4" y="71.9">C9</text>
<text x="221.1" y="70.2">GH_B</text>
<text x="221.1" y="66.2">FET_LOW</text>
<text x="239.1" y="67" transform="rotate(-90 239.1 67)">C18</text>
<text x="243.1" y="67" transform="rotate(-90 243.1 67)">0.1u</text>
<text x="157.3" y="76">2.2u</text>
<text x="165.4" y="76">22n</text>
<text x="172.3" y="74.3">INH_A</text>
<text x="172.3" y="76.3">INL_A</text>
<text x="172.3" y="72.2">EN_GATE</text>
<text x="221.1" y="74.3">GL_B</text>
<text x="221.1" y="72.2">B</text>
<text x="221.1" y="76.3">FET_LOW</text>
<text x="239.1" y="77.1" transform="rotate(-90 239.1 77.1)">C19</text>
<text x="243.1" y="77.1" transform="rotate(-90 243.1 77.1)">0.1u</text>
<text x="17.1" y="82.1">4.7uF</text>
<text x="17.1" y="78">C1</text>
<text x="23.2" y="82.1">4.7uF</text>
<text x="23.2" y="78">C2</text>
<text x="29.3" y="82.1">4.7uF</text>
<text x="29.3" y="78">C3</text>
<text x="35.4" y="82.1">4.7uF</text>
<text x="35.4" y="78">C4</text>
<text x="41.5" y="82.1">4.7uF</text>
<text x="41.5" y="78">C5</text>
<text x="47.6" y="82.1">4.7uF</text>
<text x="47.6" y="78">C6</text>
<text x="53.7" y="82.1">4.7uF</text>
<text x="53.7" y="78">C7</text>
<text x="60.2" y="78.3" transform="rotate(-90 60.2 78.3)">D2</text>
<text x="62.4" y="78.3" transform="rotate(-90 62.4 78.3)">TVS</text>
<text x="154" y="82.4">GND</text>
<text x="172.3" y="78.3">INH_B</text>
<text x="172.3" y="82.4">INH_C</text>
<text x="172.3" y="80.4">INL_B</text>
<text x="221.1" y="80.4">GH_C</text>
<text x="221.1" y="82.4">C</text>
<text x="172.3" y="84.4">INL_C</text>
<text x="172.3" y="88.5">REF</text>
<text x="221.1" y="84.4">GL_C</text>
<text x="221.1" y="86.5">FET_LOW</text>
<text x="221.1" y="88.5">SN1</text>
<text x="32.1" y="90.5">GND</text>
<text x="33.3" y="93.8">VDD</text>
<text x="84.1" y="91.8">VCC</text>
<text x="91" y="93.6">MAX6103EUR+T</text>
<text x="91" y="91.5">U3</text>
<text x="165.4" y="94.3">1u</text>
<text x="165.4" y="90.2">C10</text>
<text x="172.3" y="92.6">ISENSE2</text>
<text x="172.3" y="90.5">ISENSE1</text>
<text x="221.1" y="90.5">SP1</text>
<text x="230.4" y="91.8">VDD</text>
<text x="86.2" y="100.4">C22</text>
<text x="106.5" y="100.4">C23</text>
<text x="109.3" y="96.6">REF</text>
<text x="162.2" y="100.7">GND</text>
<text x="173.5" y="98.4">C11</text>
<text x="226.4" y="100.4">C20</text>
<text x="232.5" y="100.4">C21</text>
<text x="22.8" y="106.1">180uF</text>
<text x="22.8" y="102.2">C31</text>
<text x="30.9" y="106.1">180uF</text>
<text x="30.9" y="102.2">C32</text>
<text x="39" y="106.1">180uF</text>
<text x="39" y="102.2">C33</text>
<text x="47.2" y="106.1">180uF</text>
<text x="47.2" y="102.2">C34</text>
<text x="86.2" y="104.4">0.1u</text>
<text x="106.5" y="104.4">0.1u</text>
<text x="173.5" y="102.4">1u</text>
<text x="226.4" y="104.4">0.1u</text>
<text x="232.5" y="104.4">4.7u</text>
<text x="93.1" y="112.9">GND</text>
<text x="174.3" y="110.8">GND</text>
<text x="229.2" y="112.9">GND</text>
<text x="32.1" y="114.9">GND</text>
<text x="49.6" y="128.3">VDD</text>
<text x="104.5" y="128.3">VDD</text>
<text x="159.3" y="128.3">VDD</text>
<text x="228.4" y="130.4">VCC</text>
<text x="57.7" y="137">C24</text>
<text x="112.6" y="137">C26</text>
<text x="167.4" y="137">C28</text>
<text x="57.7" y="141">4.7uF</text>
<text x="112.6" y="141">4.7uF</text>
<text x="167.4" y="141">4.7uF</text>
<text x="231.8" y="142.2" transform="rotate(-90 231.8 142.2)">k</text>
<text x="234.5" y="141">C36</text>
<text x="242" y="142.2" transform="rotate(-90 242 142.2)">k</text>
<text x="244.6" y="141">C37</text>
<text x="252.2" y="142.2" transform="rotate(-90 252.2 142.2)">k</text>
<text x="254.8" y="141">C38</text>
<text x="54.5" y="147.4">GND</text>
<text x="109.3" y="147.4">GND</text>
<text x="164.2" y="147.4">GND</text>
<text x="212.9" y="144.8">JP1</text>
<text x="228" y="144.4" transform="rotate(-90 228 144.4)">R22</text>
<text x="231.8" y="144.4" transform="rotate(-90 231.8 144.4)">10</text>
<text x="234.5" y="145.1">10nF</text>
<text x="238.2" y="144.4" transform="rotate(-90 238.2 144.4)">R23</text>
<text x="242" y="144.4" transform="rotate(-90 242 144.4)">10</text>
<text x="244.6" y="145.1">10nF</text>
<text x="248.3" y="144.4" transform="rotate(-90 248.3 144.4)">R24</text>
<text x="252.2" y="144.4" transform="rotate(-90 252.2 144.4)">10</text>
<text x="254.8" y="145.1">10nF</text>
<text x="258.7" y="146.2">R5</text>
<text x="258.7" y="148.2">R6</text>
<text x="267.8" y="149.4">HALL2</text>
<text x="267.8" y="147.4">HALL3</text>
<text x="26" y="155.5">GH_A</text>
<text x="39.1" y="154.3">10</text>
<text x="53.5" y="153.5">IRFS3107-7</text>
<text x="53.5" y="151.5">Q1</text>
<text x="80.9" y="155.5">GH_B</text>
<text x="93.9" y="154.3">10</text>
<text x="108.3" y="153.5">IRFS3107-7</text>
<text x="108.3" y="151.5">Q3</text>
<text x="135.7" y="155.5">GH_C</text>
<text x="148.8" y="154.3">10</text>
<text x="163.2" y="153.5">IRFS3107-7</text>
<text x="163.2" y="151.5">Q5</text>
<text x="258.7" y="150.1">1k</text>
<text x="258.7" y="152.1">1k</text>
<text x="258.7" y="154.1">1k</text>
<text x="258.7" y="150.3">R25</text>
<text x="267.8" y="151.5">HALL1</text>
<text x="37.8" y="158.2">R10</text>
<text x="92.7" y="158.2">R15</text>
<text x="147.5" y="158.2">R20</text>
<text x="227.2" y="161.6">GND</text>
<text x="52.4" y="163.7">A</text>
<text x="53.5" y="167.7">Q2</text>
<text x="107.3" y="163.7">B</text>
<text x="108.3" y="167.7">Q4</text>
<text x="162.2" y="163.7">C</text>
<text x="163.2" y="167.7">Q6</text>
<text x="26" y="171.8">GL_A</text>
<text x="39.1" y="170.6">10</text>
<text x="53.5" y="169.8">IRFS3107-7</text>
<text x="80.9" y="171.8">GL_B</text>
<text x="93.9" y="170.6">10</text>
<text x="108.3" y="169.8">IRFS3107-7</text>
<text x="135.7" y="171.8">GL_C</text>
<text x="148.8" y="170.6">10</text>
<text x="163.2" y="169.8">IRFS3107-7</text>
<text x="210.1" y="171">VCC</text>
<text x="26" y="175.9">SP1</text>
<text x="35.4" y="179.6">C25</text>
<text x="37.8" y="174.4">R11</text>
<text x="41.9" y="178.5">R12</text>
<text x="43.1" y="174.6">10</text>
<text x="60.6" y="175.9">FET_LOW</text>
<text x="92.7" y="174.4">R16</text>
<text x="147.5" y="174.4">R21</text>
<text x="252.8" y="175">VCC</text>
<text x="35.4" y="183.7">1n</text>
<text x="49.2" y="185" transform="rotate(-90 49.2 185)">R14</text>
<text x="53.1" y="185" transform="rotate(-90 53.1 185)">0.002</text>
<text x="55.3" y="185" transform="rotate(-90 55.3 185)">R19</text>
<text x="59.1" y="185" transform="rotate(-90 59.1 185)">0.002</text>
<text x="200.8" y="183.4">JP2</text>
<text x="215.8" y="185" transform="rotate(-90 215.8 185)">R17</text>
<text x="219.7" y="185" transform="rotate(-90 219.7 185)">4.7k</text>
<text x="221.9" y="185" transform="rotate(-90 221.9 185)">R18</text>
<text x="225.7" y="185" transform="rotate(-90 225.7 185)">4.7k</text>
<text x="243.4" y="181.3">JP3</text>
<text x="26" y="188">SN1</text>
<text x="41.9" y="190.7">R13</text>
<text x="43.1" y="186.8">10</text>
<text x="225.1" y="188">SDA</text>
<text x="225.1" y="190.1">SCL</text>
<text x="257.6" y="186">THRO</text>
<text x="269" y="191.8">1uF</text>
<text x="269" y="187.7">C39</text>
<text x="48.4" y="194.1">GND</text>
<text x="262.5" y="193.1" transform="rotate(-90 262.5 193.1)">R26</text>
<text x="266.4" y="193.1" transform="rotate(-90 266.4 193.1)">205k</text>
<text x="208.9" y="198.2">GND</text>
<text x="257.6" y="198.2">GND</text>
</g>
<g font-size="2" fill="#800000">
<text x="76.8" y="74.3">Note: Must cut the VUSB-VIN connection AND</text>
<text x="76.8" y="76.3">power the ESC while it is being reprogrammed</text>
</g>
<g font-size="1.7" fill="#505050">
<text x="25.3" y="34.3">1</text>
<text x="29.9" y="33.4">1</text>
<text x="90.9" y="32.2">VIN</text>
<text x="90.9" y="34.3">3.3V</text>
<text x="90.9" y="30.2">VUSB</text>
<text x="98.5" y="30.2">RESET</text>
<text x="99.3" y="34.3">VBAT</text>
<text x="100" y="32.2">PGM</text>
<text x="25.3" y="40.4">1</text>
<text x="29.9" y="39.5">1</text>
<text x="90.9" y="40.4">0</text>
<text x="90.9" y="36.3">GND</text>
<text x="97" y="40.4">AGND_T</text>
<text x="99.5" y="38.3">AREF</text>
<text x="183.7" y="41.5">1</text>
<text x="216.8" y="41.5">56</text>
<text x="90.9" y="46.4">3</text>
<text x="90.9" y="44.4">2</text>
<text x="90.9" y="42.4">1</text>
<text x="100.5" y="46.5">A10</text>
<text x="100.5" y="44.4">A11</text>
<text x="183.7" y="45.6">3</text>
<text x="183.7" y="47.6">4</text>
<text x="183.7" y="43.5">2</text>
<text x="188.4" y="46.4">VSENSE</text>
<text x="188.4" y="42.4">RT_CLK</text>
<text x="188.4" y="44.4">COMP</text>
<text x="205.9" y="44.4">EN_BUCK</text>
<text x="206" y="46.5">PVDD2_2</text>
<text x="208.2" y="42.4">SS_TR</text>
<text x="216.8" y="47.6">53</text>
<text x="216.8" y="43.5">55</text>
<text x="216.8" y="45.6">54</text>
<text x="90.9" y="52.5">6</text>
<text x="90.9" y="50.5">5</text>
<text x="90.9" y="48.5">4</text>
<text x="98.9" y="48.5">23/A9</text>
<text x="98.9" y="50.5">22/A8</text>
<text x="98.9" y="52.6">21/A7</text>
<text x="183.7" y="49.6">5</text>
<text x="183.7" y="51.6">6</text>
<text x="183.7" y="53.7">7</text>
<text x="188.4" y="50.5">/OCTW</text>
<text x="188.4" y="52.5">/FAULT</text>
<text x="188.4" y="48.5">PWRGD</text>
<text x="206" y="48.5">PVDD2_1</text>
<text x="207.2" y="50.5">BST_BK</text>
<text x="209.1" y="52.6">PH_2</text>
<text x="216.8" y="49.6">52</text>
<text x="216.8" y="53.7">50</text>
<text x="216.8" y="51.6">51</text>
<text x="90.9" y="58.6">9</text>
<text x="90.9" y="56.6">8</text>
<text x="90.9" y="54.6">7</text>
<text x="98.9" y="54.6">20/A6</text>
<text x="98.9" y="56.6">19/A5</text>
<text x="98.9" y="58.6">18/A4</text>
<text x="182.8" y="59.8">10</text>
<text x="183.7" y="57.7">9</text>
<text x="183.7" y="55.7">8</text>
<text x="188.4" y="54.6">DTC</text>
<text x="188.4" y="58.6">SDI</text>
<text x="188.4" y="56.6">/SCS</text>
<text x="206.3" y="56.6">VDD_SPI</text>
<text x="208.2" y="58.6">BST_A</text>
<text x="209.1" y="54.6">PH_1</text>
<text x="216.8" y="55.7">49</text>
<text x="216.8" y="59.8">47</text>
<text x="216.8" y="57.7">48</text>
<text x="90.9" y="64.7">12</text>
<text x="90.9" y="62.7">11</text>
<text x="90.9" y="60.7">10</text>
<text x="98.9" y="60.7">17/A3</text>
<text x="98.9" y="62.7">16/A2</text>
<text x="98.9" y="64.7">15/A1</text>
<text x="182.8" y="61.8">11</text>
<text x="182.8" y="63.8">12</text>
<text x="182.8" y="65.9">13</text>
<text x="188.4" y="62.7">SCLK</text>
<text x="188.4" y="60.7">SDO</text>
<text x="188.4" y="64.7">DC_CAL</text>
<text x="208.8" y="60.7">GH_A</text>
<text x="209" y="62.7">SH_A</text>
<text x="209.2" y="64.7">GL_A</text>
<text x="216.8" y="65.9">44</text>
<text x="216.8" y="63.8">45</text>
<text x="216.8" y="61.8">46</text>
<text x="90.9" y="66.8">13</text>
<text x="98.9" y="66.8">14/A0</text>
<text x="182.8" y="72">16</text>
<text x="182.8" y="67.9">14</text>
<text x="182.8" y="69.9">15</text>
<text x="188.4" y="66.8">GVDD</text>
<text x="188.4" y="68.8">CP1</text>
<text x="188.4" y="70.8">CP2</text>
<text x="208.2" y="68.8">BST_B</text>
<text x="208.9" y="70.8">GH_B</text>
<text x="209.3" y="66.8">SL_A</text>
<text x="216.8" y="72">41</text>
<text x="216.8" y="69.9">42</text>
<text x="216.8" y="67.9">43</text>
<text x="182.8" y="74">17</text>
<text x="182.8" y="76">18</text>
<text x="188.4" y="72.9">EN_GATE</text>
<text x="188.4" y="74.9">INH_A</text>
<text x="188.4" y="76.9">INL_A</text>
<text x="209" y="72.9">SH_B</text>
<text x="209.2" y="74.9">GL_B</text>
<text x="209.4" y="76.9">SL_B</text>
<text x="216.8" y="76">39</text>
<text x="216.8" y="74">40</text>
<text x="182.8" y="78.1">19</text>
<text x="182.8" y="80.1">20</text>
<text x="182.8" y="82.1">21</text>
<text x="188.4" y="79">INH_B</text>
<text x="188.4" y="81">INL_B</text>
<text x="188.4" y="83">INH_C</text>
<text x="208.2" y="79">BST_C</text>
<text x="208.8" y="81">GH_C</text>
<text x="209" y="83">SH_C</text>
<text x="216.8" y="82.1">36</text>
<text x="216.8" y="80.1">37</text>
<text x="216.8" y="78.1">38</text>
<text x="182.8" y="84.2">22</text>
<text x="182.8" y="86.2">23</text>
<text x="182.8" y="88.2">24</text>
<text x="188.4" y="85">INL_C</text>
<text x="188.4" y="87.1">DVDD</text>
<text x="188.4" y="89.1">REF</text>
<text x="209.2" y="85.1">GL_C</text>
<text x="209.3" y="87.1">SL_C</text>
<text x="210.1" y="89.1">SN1</text>
<text x="216.8" y="88.2">33</text>
<text x="216.8" y="86.2">34</text>
<text x="216.8" y="84.2">35</text>
<text x="182.8" y="90.2">25</text>
<text x="182.8" y="92.3">26</text>
<text x="182.8" y="94.3">27</text>
<text x="188.4" y="91.1">SO1</text>
<text x="188.4" y="93.2">SO2</text>
<text x="188.4" y="95.2">AVDD</text>
<text x="210.1" y="93.2">SN2</text>
<text x="210.3" y="95.2">SP2</text>
<text x="210.3" y="91.2">SP1</text>
<text x="216.8" y="94.3">30</text>
<text x="216.8" y="92.3">31</text>
<text x="216.8" y="90.2">32</text>
<text x="91.6" y="97.1">IN</text>
<text x="93.5" y="100.1">GND</text>
<text x="95.6" y="97.1">OUT</text>
<text x="182.8" y="96.3">28</text>
<text x="188.4" y="97.2">AGND</text>
<text x="205.6" y="101.3">GND_PAD</text>
<text x="207.9" y="97.2">PVDD1</text>
<text x="216.8" y="100.4">57</text>
<text x="216.8" y="96.3">29</text>
<text x="218.9" y="149.2">4</text>
<text x="218.9" y="147.1">5</text>
<text x="218.9" y="155.3">1</text>
<text x="218.9" y="153.2">2</text>
<text x="218.9" y="151.2">3</text>
<text x="57.8" y="163.4">1</text>
<text x="62.4" y="164.3">1</text>
<text x="112.6" y="163.4">1</text>
<text x="117.3" y="164.3">1</text>
<text x="167.5" y="163.4">1</text>
<text x="172.2" y="164.3">1</text>
<text x="206.7" y="185.7">4</text>
<text x="249.4" y="185.7">2</text>
<text x="249.4" y="183.7">3</text>
<text x="206.7" y="191.8">1</text>
<text x="206.7" y="189.8">2</text>
<text x="206.7" y="187.8">3</text>
<text x="249.4" y="187.8">1</text>
</g>
<g font-size="1.4" fill="#505050">
<text x="186.5" y="38.7">U2</text>
<text x="186.5" y="104.8">DRV8301</text>
</g>
</svg>
